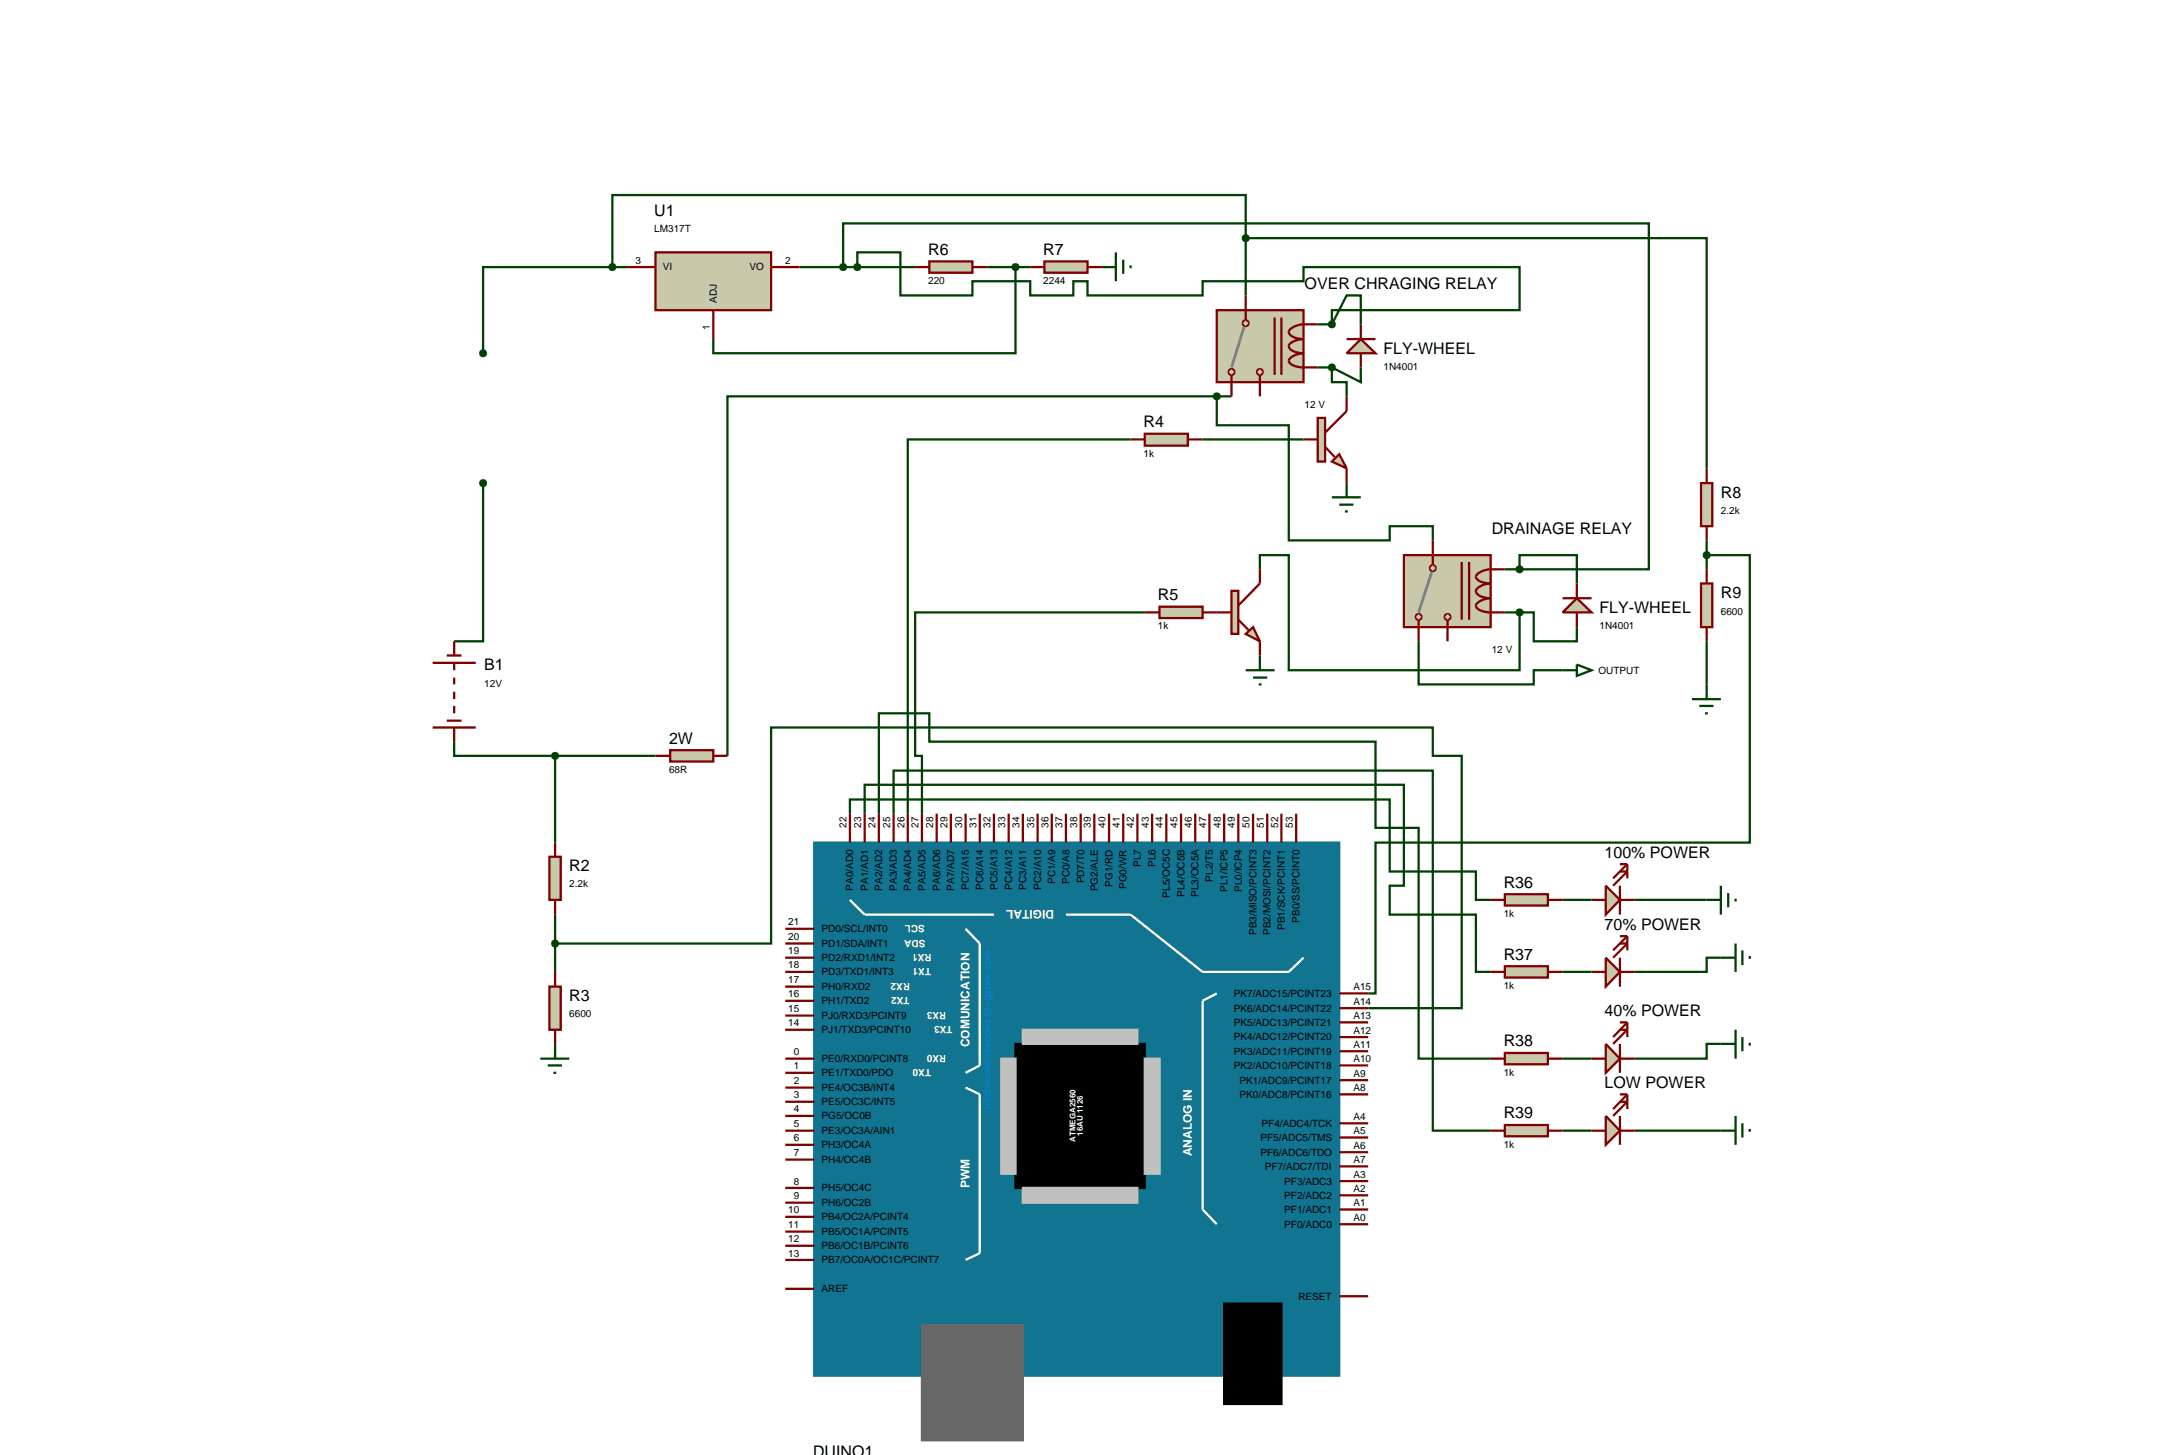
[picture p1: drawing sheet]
<svg xmlns="http://www.w3.org/2000/svg" width="384mm" height="257mm" viewBox="0 0 384 257" stroke-linecap="round" stroke-linejoin="round" font-family="sans-serif">
<g fill="none" stroke="#004000" stroke-width=".4">
<path d="M108 47.1h-22.8v15.2M108 47.1h2.6M141 47.1h20.4M148.7 47.1v-7.7h142.1v61h-22.8M151.2 47.1v-2.6h7.6v7.6h12.7v-2.5h10.2v2.5h7.6v-2.5h2.5v2.5h20.3v-2.5h17.8v-2.5h38.1v7.6h-33.1v2.5M174.1 47.1h7.6M179.1 47.1v15.2h-53.3v-2.5M219.7 42v-7.6h-111.7v12.7M219.7 42h81.3v40.6M219.7 42v10.1M232.4 57.2h2.5M234.9 57.2l2.6-5.1h2.5v5.1"/>
<path d="M199.4 77.5h-39.3v66M212.1 77.5h17.8M214.6 69.9h-86.3v63.4M214.6 69.9v5.1h12.7v20.3h17.8v-2.5h7.6v2.5M214.6 69.9h2.6M232.4 64.8h2.5M234.9 64.8v2.6h2.6v2.5M234.9 64.8l5.1 2.6v-2.6M85.2 85.2v27.9h-5.1M301 97.9h7.6v50.7h-66v26.6h-1.3M301 95.3v5.1M201.9 108h-40.5v25.3h1.2v10.2"/>
<path d="M222.2 100.4v-2.5h5.1v20.3h40.7v-10.2M250.2 113.1v7.6h20.3v-2.5h5.1M265.4 100.4h2.6M265.4 108h2.6M268 100.4v-2.5h10.1v5M268 108h2.5v5.1h7.6v-2.5M301 113.1v7.6M80.1 130.8v2.5h17.8M97.9 133.3h17.7M97.9 133.3v15.3M149.9 143.5v-2.5h95.2v12.7h15.2v5h2.6M152.5 143.5v-5.1h95.1v17.8h-2.5v5.1h15.2v10.1h2.6"/>
<path d="M155 143.5v-17.7h8.9v5h78.7v15.2h7.6v40.7h12.7M157.6 143.5v-7.6h95.1v63.5h10.2M275.6 158.7h5.1M288.3 158.7h12.7M97.9 166.4h38.1v-38.1h116.7v5h5.1v44.5h-16.5M97.9 161.3v10.1M275.6 171.4h5.1M303.5 168.9h-2.5v2.5h-12.7M275.6 199.4h5.1M275.6 186.7h5.1M288.3 199.4h15.2M303.5 184.1h-2.5v2.6h-12.7"/>
</g>
<path d="M214.6 54.7h15.3v12.7h-15.3z" fill="#c8c8aa" stroke="#800000" stroke-width=".4"/>
<path d="M219.4 57.7l-2.2 7.1" fill="none" stroke="#808080" stroke-width=".5"/>
<g fill="#c8c8aa" stroke="#800000" stroke-width=".4">
<path d="M219.4 56.6l.3-.1-.5 .5zM219.7 56.5l.4 .2 .1 .3zM219.7 57.5l.5-.5-.2 .4zM219.2 57l.5 .5-.3-.1z"/>
<path d="M221.9 65.2l.3-.1-.5 .5zM222.2 65.1l.3 .1 .2 .4zM222.2 66.1l.5-.5-.2 .4zM221.7 65.6l.5 .5-.4-.2z"/>
</g>
<g fill="#c8c8aa">
<path d="M219.7 56.5l.5 .5-.5 .5-.5-.5z"/>
<path d="M222.2 65.1l.5 .5-.5 .5-.5-.5z"/>
</g>
<path d="M219.7 54.7v1.8M224.8 56v10.1M226 56v10.1M229.9 57.2a2.79 2.79 0 0 0-2.6 1.3 1.5 1.5 0 0 0 1.3 1.1l1.3 .2a2.77 2.77 0 0 0-2.6 1.2 1.5 1.5 0 0 0 1.3 1.1l1.3 .2a2.79 2.79 0 0 0-2.6 1.3 1.5 1.5 0 0 0 1.3 1l1.3 .2M222.2 66.1v1.3" fill="none" stroke="#800000" stroke-width=".4"/>
<path d="M216.9 65.2l.3-.1-.5 .5zM217.2 65.1l.4 .2 .1 .3zM217.7 65.6l-.1 .3-.4 .2zM216.7 65.6l.5 .5-.4-.2z" fill="#c8c8aa" stroke="#800000" stroke-width=".4"/>
<path d="M217.2 65.1l.5 .5-.5 .5-.5-.5z" fill="#c8c8aa"/>
<path d="M219.7 52.1v2.6M229.9 57.2h2.5M217.2 66.1v3.8M222.2 67.4v2.5M229.9 64.8h2.5" fill="none" stroke="#800000" stroke-width=".4"/>
<path d="M247.6 97.9h15.3v12.7h-15.3z" fill="#c8c8aa" stroke="#800000" stroke-width=".4"/>
<path d="M252.5 100.9l-2.3 7.1" fill="none" stroke="#808080" stroke-width=".5"/>
<g fill="#c8c8aa" stroke="#800000" stroke-width=".4">
<path d="M252.4 99.8l.3-.1-.5 .5zM252.7 99.7l.4 .2 .1 .3zM253.2 100.2l-.1 .3-.4 .2zM252.2 100.2l.5 .5-.4-.2z"/>
<path d="M254.9 108.5l.4-.2-.5 .5zM255.3 108.3l.4 .2 .1 .3zM255.8 108.8l-.1 .3-.4 .2zM254.8 108.8l.5 .5-.4-.2z"/>
</g>
<g fill="#c8c8aa">
<path d="M252.7 99.7l.5 .5-.5 .5-.5-.5z"/>
<path d="M254.8 108.8l.5-.5 .5 .5-.5 .5z"/>
</g>
<path d="M252.7 97.9v1.7M257.8 99.1v10.2M259.1 99.1v10.2M255.3 109.3v1.3M262.9 100.4a2.79 2.79 0 0 0-2.6 1.3 1.5 1.5 0 0 0 1.3 1l1.3 .2a2.79 2.79 0 0 0-2.6 1.3 1.5 1.5 0 0 0 1.3 1.1l1.3 .2a2.79 2.79 0 0 0-2.6 1.3 1.5 1.5 0 0 0 1.3 1l1.3 .2" fill="none" stroke="#800000" stroke-width=".4"/>
<path d="M249.8 108.5l.4-.2-.5 .5zM250.2 108.3l.3 .1 .2 .4zM250.7 108.8l-.1 .3-.4 .2zM249.7 108.8l.5 .5-.4-.2z" fill="#c8c8aa" stroke="#800000" stroke-width=".4"/>
<path d="M249.7 108.8l.5-.5 .5 .5-.5 .5z" fill="#c8c8aa"/>
<g fill="none" stroke="#800000" stroke-width=".4">
<path d="M252.7 95.3v2.6M250.2 109.3v3.8M255.3 110.6v2.5M262.9 108h2.5M262.9 100.4h2.5M149.9 143.5v5.1M152.5 143.5v5.1M155 143.5v5.1M157.6 143.5v5.1M160.1 143.5v5.1M162.6 143.5v5.1M165.2 143.5v5.1"/>
<path d="M167.7 143.5v5.1M170.3 143.5v5.1M172.8 143.5v5.1M175.3 143.5v5.1M177.9 143.5v5.1M180.4 143.5v5.1M183 143.5v5.1M185.5 143.5v5.1M188 143.5v5.1M190.6 143.5v5.1M193 143.5v5.1M195.6 143.5v5.1"/>
<path d="M198.1 143.5v5.1M200.6 143.5v5.1M203.2 143.5v5.1M205.7 143.5v5.1M208.3 143.5v5.1M210.8 143.5v5.1M213.3 143.5v5.1M215.9 143.5v5.1M218.4 143.5v5.1M221 143.5v5.1M223.5 143.5v5.1M226 143.5v5.1"/>
<path d="M228.6 143.5v5.1M138.5 163.8h5.1M138.5 166.4h5.1M138.5 168.9h5.1M138.5 171.4h5.1M138.5 174h5.1M138.5 176.5h5.1M138.5 179.1h5.1M236.2 175.2h5.1M236.2 177.8h5.1M138.5 181.6h5.1M138.5 186.7h5.1"/>
<path d="M138.5 189.2h5.1M138.5 191.8h5.1M138.5 194.3h5.1M138.5 196.8h5.1M138.5 199.4h5.1M236.2 180.3h5.1M236.2 182.9h5.1M236.2 185.4h5.1M236.2 187.9h5.1M236.2 190.5h5.1M236.2 193h5.1M236.2 198.1h5.1"/>
<path d="M138.5 201.9h5.1M138.5 204.5h5.1M138.5 209.5h5.1M138.5 212.1h5.1M138.5 214.6h5.1M138.5 217.2h5.1M138.5 219.7h5.1M236.2 205.7h5.1M236.2 203.2h5.1M236.2 200.6h5.1M236.2 208.3h5.1M236.2 210.8h5.1"/>
<path d="M236.2 213.3h5.1M236.2 215.9h5.1M138.5 222.2h5.1M138.5 227.3h5.1M236.2 228.6h5.1"/>
</g>
<path d="M143.6 148.6h92.6v94h-92.6z" fill="#117491" stroke="#117491" stroke-width=".4"/>
<path d="M162.6 233.7h17.8v20.3h-17.8z" fill="#686767" stroke="#686767" stroke-width=".4"/>
<path d="M179.1 184.1h22.8v25.4h-22.8zM215.9 229.9h10.1v17.7h-10.1z" fill="#000" stroke="#000" stroke-width=".4"/>
<path d="M149.9 158.7l2.6 2.6h22.8M170.3 163.8l2.5 2.6v21.5l-2.5 1.3M188 161.3h11.4l12.7 10.1h15.2l2.6-2.5M214.6 175.2l-2.5 1.3v36.8l2.5 2.6M170.3 191.8l2.5 1.2v28l-2.5 1.2" fill="none" stroke="#fff" stroke-width=".4"/>
<g fill="#c0c0c0" stroke="#c0c0c0" stroke-width=".4">
<path d="M180.4 209.5h20.2v2.6h-20.2z"/>
<path d="M176.6 186.7h2.5v20.3h-2.5z"/>
<path d="M180.4 181.6h20.2v2.5h-20.2z"/>
<path d="M201.9 186.7h2.6v20.3h-2.6z"/>
</g>
<g fill="#c8c8aa" stroke="#800000" stroke-width=".4">
<path d="M234.9 81.4l1.3-1.3 1.3 2.5z"/>
<path d="M232.4 73.7h1.3v7.7h-1.3z"/>
</g>
<path d="M229.9 77.5h2.5M233.7 78.8l1.7 1.8M237.5 69.9v2.6l-3.8 3.8M237.5 82.6v2.6" fill="none" stroke="#800000" stroke-width=".4"/>
<g fill="#c8c8aa" stroke="#800000" stroke-width=".4">
<path d="M219.7 111.8l1.3-1.2 1.2 2.5z"/>
<path d="M217.2 104.2h1.2v7.6h-1.2z"/>
</g>
<path d="M214.6 108h2.6M218.4 109.3l1.8 1.8M222.2 100.4v2.5l-3.8 3.9M222.2 113.1v2.5" fill="none" stroke="#800000" stroke-width=".4"/>
<path d="M118.2 132.3h7.6v2h-7.6z" fill="#c8c8aa" stroke="#800000" stroke-width=".4"/>
<path d="M115.6 133.3h2.6M125.8 133.3h2.5" fill="none" stroke="#800000" stroke-width=".4"/>
<path d="M96.9 151.1h2v7.6h-2z" fill="#c8c8aa" stroke="#800000" stroke-width=".4"/>
<path d="M97.9 148.6v2.5M97.9 158.7v2.6" fill="none" stroke="#800000" stroke-width=".4"/>
<path d="M96.9 174h2v7.6h-2z" fill="#c8c8aa" stroke="#800000" stroke-width=".4"/>
<path d="M97.9 171.4v2.6M97.9 181.6v2.5" fill="none" stroke="#800000" stroke-width=".4"/>
<path d="M201.9 76.5h7.6v2.1h-7.6z" fill="#c8c8aa" stroke="#800000" stroke-width=".4"/>
<path d="M199.4 77.5h2.5M209.5 77.5h2.6" fill="none" stroke="#800000" stroke-width=".4"/>
<path d="M204.5 107h7.6v2h-7.6z" fill="#c8c8aa" stroke="#800000" stroke-width=".4"/>
<path d="M201.9 108h2.6M212.1 108h2.5" fill="none" stroke="#800000" stroke-width=".4"/>
<path d="M115.6 44.5h20.4v10.2h-20.4z" fill="#c8c8aa" stroke="#800000" stroke-width=".4"/>
<path d="M110.6 47.1h5M125.8 54.7v5.1M136 47.1h5" fill="none" stroke="#800000" stroke-width=".4"/>
<path d="M163.9 46.1h7.6v2h-7.6z" fill="#c8c8aa" stroke="#800000" stroke-width=".4"/>
<path d="M161.4 47.1h2.5M171.5 47.1h2.6" fill="none" stroke="#800000" stroke-width=".4"/>
<path d="M184.2 46.1h7.6v2h-7.6z" fill="#c8c8aa" stroke="#800000" stroke-width=".4"/>
<path d="M181.7 47.1h2.5M191.8 47.1h2.5" fill="none" stroke="#800000" stroke-width=".4"/>
<g fill="none" stroke="#004000" stroke-width=".4">
<path d="M194.3 47.1h2.5M196.8 44.5v5.1M198.1 45.8v2.5M199.4 46.8v.5M234.9 87.7h5.1M236.2 89h2.5M237.2 90.2h.5M237.5 85.2v2.5M219.7 118.2h5.1M221 119.5h2.5M222.2 115.6v2.6M222 120.7h.5"/>
<path d="M95.3 186.7h5.1M96.6 187.9h2.5M97.6 189.2h.5M97.9 184.1v2.6"/>
</g>
<path d="M283.2 156.2l2.5 2.5-2.5 2.6z" fill="#c8c8aa" stroke="#800000" stroke-width=".4"/>
<path d="M280.7 158.7h2.5M285.7 156.2v5.1M285.7 153.7h1.3l-2.5 2.5M285.7 152.4h1.3M285.7 158.7h2.6M287 152.4l-2.5 2.5M287 152.4v2.5" fill="none" stroke="#800000" stroke-width=".4"/>
<path d="M283.2 168.9l2.5 2.5-2.5 2.6z" fill="#c8c8aa" stroke="#800000" stroke-width=".4"/>
<path d="M280.7 171.4h2.5M285.7 168.9v5.1M285.7 166.4h1.3l-2.5 2.5M285.7 165.1h1.3M285.7 171.4h2.6M287 165.1l-2.5 2.5M287 165.1v2.5" fill="none" stroke="#800000" stroke-width=".4"/>
<path d="M283.2 184.1l2.5 2.6-2.5 2.5z" fill="#c8c8aa" stroke="#800000" stroke-width=".4"/>
<path d="M280.7 186.7h2.5M285.7 184.1v5.1M285.7 181.6h1.3l-2.5 2.5M285.7 180.3h1.3M285.7 186.7h2.6M287 180.3l-2.5 2.6M287 180.3v2.6" fill="none" stroke="#800000" stroke-width=".4"/>
<path d="M283.2 196.8l2.5 2.6-2.5 2.5z" fill="#c8c8aa" stroke="#800000" stroke-width=".4"/>
<path d="M280.7 199.4h2.5M285.7 196.8v5.1M285.7 194.3h1.3l-2.5 2.5M285.7 193h1.3M285.7 199.4h2.6M287 193l-2.5 2.6M287 193v2.6" fill="none" stroke="#800000" stroke-width=".4"/>
<g fill="none" stroke="#004000" stroke-width=".4">
<path d="M301 158.7h2.5M303.5 156.2v5.1M304.8 157.5v2.5M306.1 158.5v.5M303.5 168.9h2.6M306.1 166.4v5M307.3 167.6v2.6M308.6 168.6v.5M303.5 184.1h2.6M303.5 199.4h2.6M306.1 181.6v5.1M306.1 196.8v5.1"/>
<path d="M307.3 182.9v2.5M307.3 198.1v2.5M308.6 183.9v.5M308.6 199.1v.5"/>
</g>
<path d="M300 85.2h2v7.6h-2z" fill="#c8c8aa" stroke="#800000" stroke-width=".4"/>
<path d="M301 82.6v2.6M301 92.8v2.5" fill="none" stroke="#800000" stroke-width=".4"/>
<path d="M300 102.9h2v7.7h-2z" fill="#c8c8aa" stroke="#800000" stroke-width=".4"/>
<path d="M301 100.4v2.5M301 110.6v2.5" fill="none" stroke="#800000" stroke-width=".4"/>
<path d="M298.4 123.3h5.1M299.7 124.5h2.5M300.7 125.8h.5M301 120.7v2.6" fill="none" stroke="#004000" stroke-width=".4"/>
<path d="M178.8 46.7l.3-.1-.5 .5zM179.1 46.6l.4 .2 .1 .3zM179.6 47.1l-.2 .4-.3 .1zM178.6 47.1l.5 .5-.3-.1z" fill="#004000" stroke="#004000" stroke-width=".4"/>
<path d="M179.1 46.6l.5 .5-.5 .5-.5-.5z" fill="#004000"/>
<path d="M84.8 62l.4-.2-.5 .5zM85.2 61.8l.4 .2 .1 .3zM85.7 62.3l-.1 .3-.4 .2zM84.7 62.3l.5 .5-.3-.1z" fill="#004000" stroke="#004000" stroke-width=".4"/>
<path d="M84.7 62.3l.5-.5 .5 .5-.5 .5z" fill="#004000"/>
<path d="M76.3 116.9h7.6M78.8 115.6h2.6M80.1 113.1v2.5M80.1 116.9v1.3M80.1 119.5v1.2M76.3 128.3h7.6M78.8 127.1h2.6M80.1 122v1.3M80.1 124.5v1.3M80.1 128.3v2.5" fill="none" stroke="#800000" stroke-width=".4"/>
<path d="M97.5 133l.4-.2-.5 .5zM97.9 132.8l.3 .1 .2 .4zM98.4 133.3l-.1 .3-.4 .2zM97.4 133.3l.5 .5-.3-.1z" fill="#004000" stroke="#004000" stroke-width=".4"/>
<path d="M97.4 133.3l.5-.5 .5 .5-.5 .5z" fill="#004000"/>
<path d="M237.5 62.3l2.5-2.5 2.6 2.5z" fill="#c8c8aa" stroke="#800000" stroke-width=".4"/>
<path d="M237.5 59.8h5.1M240 57.2v2.6M240 62.3v2.5" fill="none" stroke="#800000" stroke-width=".4"/>
<path d="M107.7 46.7l.3-.1-.5 .5zM108 46.6l.4 .2 .1 .3zM108.5 47.1l-.2 .4-.3 .1zM107.5 47.1l.5 .5-.3-.1z" fill="#004000" stroke="#004000" stroke-width=".4"/>
<path d="M108 46.6l.5 .5-.5 .5-.5-.5z" fill="#004000"/>
<path d="M150.9 46.7l.3-.1-.5 .5zM151.2 46.6l.3 .1 .2 .4zM151.2 47.6l.5-.5-.2 .4zM150.7 47.1l.5 .5-.3-.1z" fill="#004000" stroke="#004000" stroke-width=".4"/>
<path d="M151.2 46.6l.5 .5-.5 .5-.5-.5z" fill="#004000"/>
<path d="M234.5 64.5l.4-.2-.5 .5zM234.9 64.3l.3 .1 .2 .4zM234.9 65.3l.5-.5-.2 .4zM234.4 64.8l.5 .5-.4-.2z" fill="#004000" stroke="#004000" stroke-width=".4"/>
<path d="M234.4 64.8l.5-.5 .5 .5-.5 .5z" fill="#004000"/>
<path d="M234.6 56.8l.3-.1-.5 .5zM234.9 56.7l.3 .1 .2 .4zM234.9 57.7l.5-.5-.2 .4zM234.4 57.2l.5 .5-.4-.2z" fill="#004000" stroke="#004000" stroke-width=".4"/>
<path d="M234.9 56.7l.5 .5-.5 .5-.5-.5z" fill="#004000"/>
<path d="M219.3 41.7l.4-.2-.5 .5zM219.7 41.5l.3 .1 .2 .4zM219.7 42.5l.5-.5-.2 .4zM219.2 42l.5 .5-.3-.1z" fill="#004000" stroke="#004000" stroke-width=".4"/>
<path d="M219.2 42l.5-.5 .5 .5-.5 .5z" fill="#004000"/>
<path d="M300.7 97.5l.3-.1-.5 .5zM301 97.4l.4 .2 .1 .3zM301 98.4l.5-.5-.2 .4zM300.5 97.9l.5 .5-.4-.2z" fill="#004000" stroke="#004000" stroke-width=".4"/>
<path d="M301 97.4l.5 .5-.5 .5-.5-.5z" fill="#004000"/>
<path d="M97.5 166.1l.4-.2-.5 .5zM97.9 165.9l.4 .2 .1 .3zM98.4 166.4l-.2 .4-.3 .1zM97.4 166.4l.5 .5-.3-.1z" fill="#004000" stroke="#004000" stroke-width=".4"/>
<path d="M97.4 166.4l.5-.5 .5 .5-.5 .5z" fill="#004000"/>
<path d="M148.4 46.7l.3-.1-.5 .5zM148.7 46.6l.4 .2 .1 .3zM149.2 47.1l-.2 .4-.3 .1zM148.2 47.1l.5 .5-.3-.1z" fill="#004000" stroke="#004000" stroke-width=".4"/>
<path d="M148.7 46.6l.5 .5-.5 .5-.5-.5z" fill="#004000"/>
<path d="M214.3 69.5l.3-.1-.5 .5zM214.6 69.4l.4 .2 .1 .3zM215.1 69.9l-.1 .3-.4 .2zM214.1 69.9l.5 .5-.4-.2z" fill="#004000" stroke="#004000" stroke-width=".4"/>
<path d="M214.6 69.4l.5 .5-.5 .5-.5-.5z" fill="#004000"/>
<path d="M275.6 118.2h2.5M278.1 117.2l2.6 1-2.6 1z" fill="none" stroke="#004000" stroke-width=".4"/>
<path d="M278.1 105.5l2.6 2.5h-5.1z" fill="#c8c8aa" stroke="#800000" stroke-width=".4"/>
<path d="M275.6 105.5h5.1M278.1 102.9v2.6M278.1 108v2.6" fill="none" stroke="#800000" stroke-width=".4"/>
<path d="M267.6 100.1l.4-.2-.5 .5zM268 99.9l.4 .2 .1 .3zM268.5 100.4l-.1 .3-.4 .2zM267.5 100.4l.5 .5-.4-.2z" fill="#004000" stroke="#004000" stroke-width=".4"/>
<path d="M267.5 100.4l.5-.5 .5 .5-.5 .5z" fill="#004000"/>
<path d="M267.7 107.6l.3-.1-.5 .5zM268 107.5l.4 .2 .1 .3zM268.5 108l-.1 .3-.4 .2zM267.5 108l.5 .5-.4-.2z" fill="#004000" stroke="#004000" stroke-width=".4"/>
<path d="M268 107.5l.5 .5-.5 .5-.5-.5z" fill="#004000"/>
<path d="M84.8 84.9l.4-.2-.5 .5zM85.2 84.7l.4 .2 .1 .3zM85.2 85.7l.5-.5-.1 .3zM84.7 85.2l.5 .5-.3-.1z" fill="#004000" stroke="#004000" stroke-width=".4"/>
<path d="M85.2 84.7l.5 .5-.5 .5-.5-.5z" fill="#004000"/>
<path d="M265.4 157.7h7.6v2h-7.6z" fill="#c8c8aa" stroke="#800000" stroke-width=".4"/>
<path d="M262.9 158.7h2.5M273 158.7h2.6" fill="none" stroke="#800000" stroke-width=".4"/>
<path d="M265.4 170.4h7.6v2h-7.6z" fill="#c8c8aa" stroke="#800000" stroke-width=".4"/>
<path d="M262.9 171.4h2.5M273 171.4h2.6" fill="none" stroke="#800000" stroke-width=".4"/>
<path d="M265.4 185.7h7.6v2h-7.6z" fill="#c8c8aa" stroke="#800000" stroke-width=".4"/>
<path d="M262.9 186.7h2.5M273 186.7h2.6" fill="none" stroke="#800000" stroke-width=".4"/>
<path d="M265.4 198.4h7.6v2h-7.6z" fill="#c8c8aa" stroke="#800000" stroke-width=".4"/>
<path d="M262.9 199.4h2.5M273 199.4h2.6" fill="none" stroke="#800000" stroke-width=".4"/>
<g font-size="2.8">
<text x="115.4" y="38.2">U1</text>
<text x="163.7" y="45">R6</text>
<text x="184" y="45">R7</text>
<text x="230.1" y="51">OVER CHRAGING RELAY</text>
<text x="244" y="62.4">FLY-WHEEL</text>
<text x="201.7" y="75.4">R4</text>
<text x="303.5" y="87.8">R8</text>
<text x="263.1" y="94.2">DRAINAGE RELAY</text>
<text x="204.2" y="105.9">R5</text>
<text x="303.5" y="105.5">R9</text>
<text x="282.1" y="108.1">FLY-WHEEL</text>
<text x="85.4" y="118.2">B1</text>
<text x="118" y="131.2">2W</text>
<text x="100.4" y="153.7">R2</text>
<text x="283" y="151.3">100% POWER</text>
<text x="265.2" y="156.6">R36</text>
<text x="283" y="164">70% POWER</text>
<text x="265.2" y="169.3">R37</text>
<text x="100.4" y="176.6">R3</text>
<text x="283" y="179.2">40% POWER</text>
<text x="265.2" y="184.6">R38</text>
<text x="283" y="191.9">LOW POWER</text>
<text x="265.2" y="197.3">R39</text>
<text x="143.4" y="257">DUINO1</text>
</g>
<g font-size="2.1" fill="#fff">
<text x="185.9" y="160.5" transform="rotate(-180 185.9 160.5)">DIGITAL</text>
<text x="171" y="184.7" transform="rotate(-90 171 184.7)">COMUNICATION</text>
<text x="210.2" y="203.9" transform="rotate(-90 210.2 203.9)">ANALOG IN</text>
<text x="171" y="209.5" transform="rotate(-90 171 209.5)">PWM</text>
</g>
<g font-size="1.8">
<text x="115.4" y="41">LM317T</text>
<text x="112.1" y="46.5">3</text>
<text x="116.9" y="47.7">VI</text>
<text x="132.2" y="47.7">VO</text>
<text x="138.5" y="46.5">2</text>
<text x="126.4" y="53.4" transform="rotate(-90 126.4 53.4)">ADJ</text>
<text x="163.7" y="50.1">220</text>
<text x="184" y="50.1">2244</text>
<text x="125.2" y="58.2" transform="rotate(-90 125.2 58.2)">1</text>
<text x="244" y="65.2">1N4001</text>
<text x="230.1" y="71.9">12 V</text>
<text x="201.7" y="80.6">1k</text>
<text x="303.5" y="90.6">2.2k</text>
<text x="204.2" y="111">1k</text>
<text x="282.1" y="110.9">1N4001</text>
<text x="303.5" y="108.4">6600</text>
<text x="263.1" y="115.1">12 V</text>
<text x="281.9" y="118.8">OUTPUT</text>
<text x="85.4" y="121.1">12V</text>
<text x="118" y="136.3">68R</text>
<text x="149.3" y="146" transform="rotate(-90 149.3 146)">22</text>
<text x="151.9" y="146" transform="rotate(-90 151.9 146)">23</text>
<text x="154.4" y="146" transform="rotate(-90 154.4 146)">24</text>
<text x="157" y="146" transform="rotate(-90 157 146)">25</text>
<text x="159.5" y="146" transform="rotate(-90 159.5 146)">26</text>
<text x="162" y="146" transform="rotate(-90 162 146)">27</text>
<text x="164.6" y="146" transform="rotate(-90 164.6 146)">28</text>
<text x="167.1" y="146" transform="rotate(-90 167.1 146)">29</text>
<text x="169.7" y="146" transform="rotate(-90 169.7 146)">30</text>
<text x="172.2" y="146" transform="rotate(-90 172.2 146)">31</text>
<text x="174.7" y="146" transform="rotate(-90 174.7 146)">32</text>
<text x="177.3" y="146" transform="rotate(-90 177.3 146)">33</text>
<text x="179.8" y="146" transform="rotate(-90 179.8 146)">34</text>
<text x="182.4" y="146" transform="rotate(-90 182.4 146)">35</text>
<text x="184.9" y="146" transform="rotate(-90 184.9 146)">36</text>
<text x="187.4" y="146" transform="rotate(-90 187.4 146)">37</text>
<text x="190" y="146" transform="rotate(-90 190 146)">38</text>
<text x="192.4" y="146" transform="rotate(-90 192.4 146)">39</text>
<text x="195" y="146" transform="rotate(-90 195 146)">40</text>
<text x="197.5" y="146" transform="rotate(-90 197.5 146)">41</text>
<text x="200" y="146" transform="rotate(-90 200 146)">42</text>
<text x="202.6" y="146" transform="rotate(-90 202.6 146)">43</text>
<text x="205.1" y="146" transform="rotate(-90 205.1 146)">44</text>
<text x="207.7" y="146" transform="rotate(-90 207.7 146)">45</text>
<text x="210.2" y="146" transform="rotate(-90 210.2 146)">46</text>
<text x="212.7" y="146" transform="rotate(-90 212.7 146)">47</text>
<text x="215.3" y="146" transform="rotate(-90 215.3 146)">48</text>
<text x="217.8" y="146" transform="rotate(-90 217.8 146)">49</text>
<text x="220.4" y="146" transform="rotate(-90 220.4 146)">50</text>
<text x="222.9" y="146" transform="rotate(-90 222.9 146)">51</text>
<text x="225.4" y="146" transform="rotate(-90 225.4 146)">52</text>
<text x="228" y="146" transform="rotate(-90 228 146)">53</text>
<text x="186.1" y="155.9" transform="rotate(-90 186.1 155.9)">PC1/A9</text>
<text x="188.6" y="155.9" transform="rotate(-90 188.6 155.9)">PC0/A8</text>
<text x="191.2" y="155.8" transform="rotate(-90 191.2 155.8)">PD7/T0</text>
<text x="201.2" y="152.9" transform="rotate(-90 201.2 152.9)">PL7</text>
<text x="203.8" y="152.9" transform="rotate(-90 203.8 152.9)">PL6</text>
<text x="213.9" y="155.5" transform="rotate(-90 213.9 155.5)">PL2/T5</text>
<text x="100.4" y="156.5">2.2k</text>
<text x="150.5" y="157.1" transform="rotate(-90 150.5 157.1)">PA0/AD0</text>
<text x="153.1" y="157.1" transform="rotate(-90 153.1 157.1)">PA1/AD1</text>
<text x="155.6" y="157.1" transform="rotate(-90 155.6 157.1)">PA2/AD2</text>
<text x="158.2" y="157.1" transform="rotate(-90 158.2 157.1)">PA3/AD3</text>
<text x="160.7" y="157.1" transform="rotate(-90 160.7 157.1)">PA4/AD4</text>
<text x="163.2" y="157.1" transform="rotate(-90 163.2 157.1)">PA5/AD5</text>
<text x="165.8" y="157.1" transform="rotate(-90 165.8 157.1)">PA6/AD6</text>
<text x="168.3" y="157.1" transform="rotate(-90 168.3 157.1)">PA7/AD7</text>
<text x="170.9" y="156.9" transform="rotate(-90 170.9 156.9)">PC7/A15</text>
<text x="173.4" y="156.9" transform="rotate(-90 173.4 156.9)">PC6/A14</text>
<text x="175.9" y="156.9" transform="rotate(-90 175.9 156.9)">PC5/A13</text>
<text x="178.5" y="156.9" transform="rotate(-90 178.5 156.9)">PC4/A12</text>
<text x="181" y="156.9" transform="rotate(-90 181 156.9)">PC3/A11</text>
<text x="183.6" y="156.9" transform="rotate(-90 183.6 156.9)">PC2/A10</text>
<text x="193.6" y="157.2" transform="rotate(-90 193.6 157.2)">PG2/ALE</text>
<text x="196.2" y="156.4" transform="rotate(-90 196.2 156.4)">PG1/RD</text>
<text x="198.7" y="156.8" transform="rotate(-90 198.7 156.8)">PG0/WR</text>
<text x="206.3" y="158.3" transform="rotate(-90 206.3 158.3)">PL5/OC5C</text>
<text x="208.9" y="158.2" transform="rotate(-90 208.9 158.2)">PL4/OC5B</text>
<text x="211.4" y="158.2" transform="rotate(-90 211.4 158.2)">PL3/OC5A</text>
<text x="216.5" y="157.3" transform="rotate(-90 216.5 157.3)">PL1/ICP5</text>
<text x="219" y="157.3" transform="rotate(-90 219 157.3)">PL0/ICP4</text>
<text x="265.2" y="161.7">1k</text>
<text x="139" y="163.2">21</text>
<text x="139" y="165.8">20</text>
<text x="144.9" y="164.4">PD0/SCL/INT0</text>
<text x="144.9" y="167">PD1/SDA/INT1</text>
<text x="221.6" y="164.9" transform="rotate(-90 221.6 164.9)">PB3/MISO/PCINT3</text>
<text x="224.1" y="164.9" transform="rotate(-90 224.1 164.9)">PB2/MOSI/PCINT2</text>
<text x="226.6" y="164" transform="rotate(-90 226.6 164)">PB1/SCK/PCINT1</text>
<text x="229.2" y="162.7" transform="rotate(-90 229.2 162.7)">PB0/SS/PCINT0</text>
<text x="139" y="168.3">19</text>
<text x="139" y="170.8">18</text>
<text x="139" y="173.4">17</text>
<text x="144.9" y="169.5">PD2/RXD1/INT2</text>
<text x="144.9" y="172">PD3/TXD1/INT3</text>
<text x="100.4" y="179.4">6600</text>
<text x="139" y="175.9">16</text>
<text x="139" y="178.5">15</text>
<text x="144.9" y="174.6">PH0/RXD2</text>
<text x="144.9" y="177.1">PH1/TXD2</text>
<text x="144.9" y="179.7">PJ0/RXD3/PCINT9</text>
<text x="217.6" y="175.8">PK7/ADC15/PCINT23</text>
<text x="217.6" y="178.4">PK6/ADC14/PCINT22</text>
<text x="238.7" y="174.6">A15</text>
<text x="238.7" y="177.2">A14</text>
<text x="238.7" y="179.7">A13</text>
<text x="265.2" y="174.4">1k</text>
<text x="139" y="181">14</text>
<text x="144.9" y="182.2">PJ1/TXD3/PCINT10</text>
<text x="217.6" y="180.9">PK5/ADC13/PCINT21</text>
<text x="217.6" y="183.5">PK4/ADC12/PCINT20</text>
<text x="217.6" y="186">PK3/ADC11/PCINT19</text>
<text x="238.7" y="182.3">A12</text>
<text x="238.7" y="184.8">A11</text>
<text x="140" y="186.1">0</text>
<text x="140" y="188.6">1</text>
<text x="140" y="191.2">2</text>
<text x="144.9" y="187.3">PE0/RXD0/PCINT8</text>
<text x="144.9" y="189.8">PE1/TXD0/PDO</text>
<text x="217.6" y="188.5">PK2/ADC10/PCINT18</text>
<text x="218.6" y="191.1">PK1/ADC9/PCINT17</text>
<text x="238.7" y="187.3">A10</text>
<text x="238.7" y="189.9">A9</text>
<text x="265.2" y="189.7">1k</text>
<text x="140" y="193.7">3</text>
<text x="140" y="196.2">4</text>
<text x="144.9" y="192.4">PE4/OC3B/INT4</text>
<text x="144.9" y="194.9">PE5/OC3C/INT5</text>
<text x="144.9" y="197.4">PG5/OC0B</text>
<text x="218.6" y="193.6">PK0/ADC8/PCINT16</text>
<text x="238.7" y="192.4">A8</text>
<text x="238.7" y="197.5">A4</text>
<text x="140" y="198.8">5</text>
<text x="140" y="201.3">6</text>
<text x="140" y="203.9">7</text>
<text x="144.9" y="200">PE3/OC3A/AIN1</text>
<text x="144.9" y="202.5">PH3/OC4A</text>
<text x="222.3" y="203.8">PF6/ADC6/TDO</text>
<text x="222.3" y="201.2">PF5/ADC5/TMS</text>
<text x="222.5" y="198.7">PF4/ADC4/TCK</text>
<text x="238.7" y="202.6">A6</text>
<text x="238.7" y="200">A5</text>
<text x="265.2" y="202.4">1k</text>
<text x="140" y="208.9">8</text>
<text x="144.9" y="205.1">PH4/OC4B</text>
<text x="223.1" y="206.3">PF7/ADC7/TDI</text>
<text x="226.5" y="208.9">PF3/ADC3</text>
<text x="238.7" y="205.1">A7</text>
<text x="238.7" y="207.7">A3</text>
<text x="139" y="214">10</text>
<text x="140" y="211.5">9</text>
<text x="144.9" y="210.1">PH5/OC4C</text>
<text x="144.9" y="212.7">PH6/OC2B</text>
<text x="144.9" y="215.2">PB4/OC2A/PCINT4</text>
<text x="226.5" y="211.4">PF2/ADC2</text>
<text x="226.5" y="213.9">PF1/ADC1</text>
<text x="238.7" y="210.2">A2</text>
<text x="238.7" y="212.7">A1</text>
<text x="238.7" y="215.3">A0</text>
<text x="139" y="216.6">11</text>
<text x="139" y="219.1">12</text>
<text x="139" y="221.6">13</text>
<text x="144.9" y="217.8">PB5/OC1A/PCINT5</text>
<text x="144.9" y="220.3">PB6/OC1B/PCINT6</text>
<text x="226.5" y="216.5">PF0/ADC0</text>
<text x="144.9" y="222.8">PB7/OC0A/OC1C/PCINT7</text>
<text x="144.9" y="227.9">AREF</text>
<text x="229" y="229.2">RESET</text>
</g>
<g font-size="1.8" fill="#fff">
<text x="163.1" y="163.2" transform="rotate(-180 163.1 163.2)">SCL</text>
<text x="163.2" y="165.8" transform="rotate(-180 163.2 165.8)">SDA</text>
<text x="160.5" y="173.4" transform="rotate(-180 160.5 173.4)">RX2</text>
<text x="164.2" y="170.8" transform="rotate(-180 164.2 170.8)">TX1</text>
<text x="164.3" y="168.3" transform="rotate(-180 164.3 168.3)">RX1</text>
<text x="160.4" y="175.9" transform="rotate(-180 160.4 175.9)">TX2</text>
<text x="166.9" y="178.5" transform="rotate(-180 166.9 178.5)">RX3</text>
<text x="168" y="181" transform="rotate(-180 168 181)">TX3</text>
<text x="164.2" y="188.6" transform="rotate(-180 164.2 188.6)">TX0</text>
<text x="166.9" y="186.1" transform="rotate(-180 166.9 186.1)">RX0</text>
</g>
<text font-size="1.8" fill="#008af0" x="174.7" y="195.6" transform="rotate(-90 174.7 195.6)">microcontrolandos.blogspot.com</text>
<g font-size="1.4" fill="#fff">
<text x="189.7" y="201.4" transform="rotate(-90 189.7 201.4)">ATMEGA2560</text>
<text x="191" y="200.3" transform="rotate(-90 191 200.3)">16AU 1126</text>
</g>
</svg>
